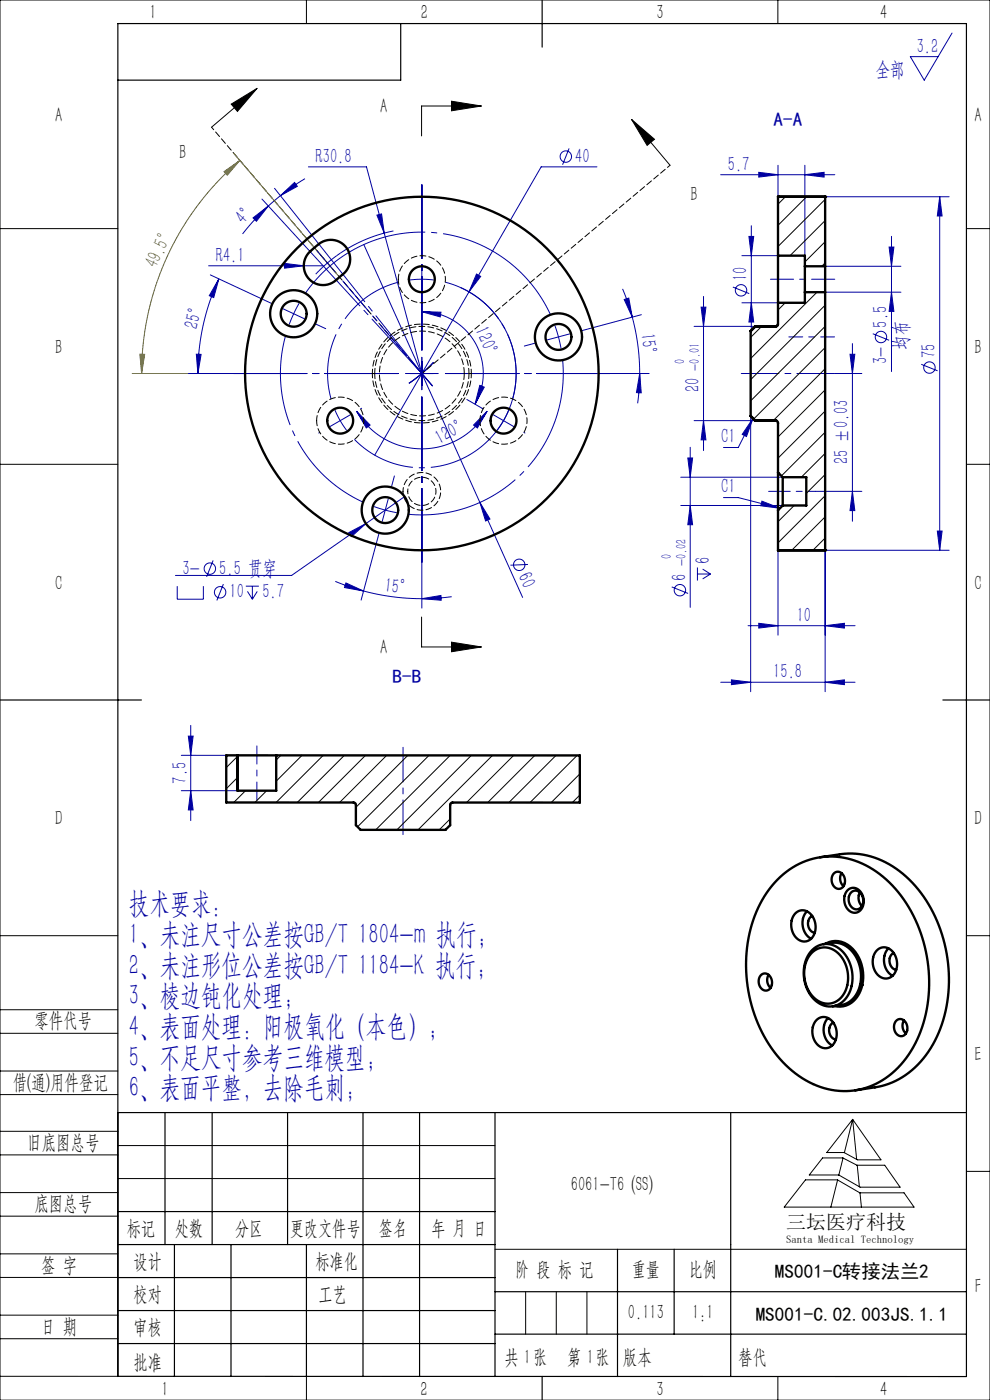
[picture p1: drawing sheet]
<svg xmlns="http://www.w3.org/2000/svg" width="210mm" height="297mm" viewBox="0 0 210 297" stroke-linecap="round" stroke-linejoin="round" font-family="sans-serif">
<g fill="none" stroke="#0000a0" stroke-width=".21">
<path d="M201.9 7l-5.9 10-2.9-5h5.9M58.2 40l9.4 11.8M64.7 37.9l-5.2 3.6M65.4 35.4h12.3l11.8 43.8M120.7 31.5l-1.4 3.5M126.6 35.4h-11.8l-15.3 26.5M152.9 37.1h24.2M161 36.6l4 .5-4 .5zM165 35.1v6.6M170.7 37.1l4.1-.5v1zM170.7 35.1v19.1M44.3 56.4h24.2"/>
<path d="M44.6 58.3l10.9 5.1M46.4 59.2l-1.1 3.9-.9-.4zM46.4 59.2a47.5 47.5 0 0 0-4.4 20M53.7 46.2l3.2-2.5-2.5 3.2zM55.6 42.2l10.2 11.2M56.9 43.7a48.2 48.2 0 0 0-5.4 5.9M59.5 41.5l3-2.8 .6 .8zM59.5 41.5l-2.6 2.2M60.4 55.9l4 .5-4 .5zM67.8 53.9l3.3 3.8M71.4 54.2l-3.8 3.3M77.2 51.9l33.7 74.8"/>
<path d="M80 45.6l.9-.2 .6 4.1zM83.4 49a30.8 30.8 0 0 0-11.2 4.7M87 59.4l2.5-.2 2.5 .2M89.5 56.7v5M101.1 58.1l.9 .5-2.5 3.3zM157.4 54.2h7.6M158.9 50.2h1l-.5 4zM159.4 47.9v22.7M175 41.7h26.3M175 56.5h16.1M188.6 52.4h1l-.5 4.1zM189.1 50.1v28.7"/>
<path d="M199.3 41.7v75M199.3 41.7l.5 4.1h-1zM40 79.2h9.5M41.6 75.1l1.1 .1-.7 4zM60 65.5l4.6 2.1M63.4 64.3l-2.1 4.6M87 79.2h5M87.9 77.3l3.2 3.8M89.4 66.1l4.1 .1-.1 1zM89.4 66.1a13.1 13.1 0 0 1 11.4 19.6M89.5 79.2l-2 1.6M89.5 76.7v5"/>
<path d="M91.3 77.5l-1.8 1.7M97.7 61a20 20 0 0 1 5.9 32.4M99.5 61.9l-20 34.7M129.5 79.2h8.2M132.1 61.3l1.1 2.9 .9 3.1M132.4 63.5l1-.3 .7 4.1zM134.1 67.3a46.2 46.2 0 0 1 1.6 11.9M135.7 79.2l.3 4.1h-1zM135.7 79.2l-.1 3.2-.3 3.2M136.1 66.8l-10.4 2.7M147.2 69.2h13M148.7 65.2h1l-.5 4z"/>
<path d="M149.2 62.9v32.7M155.5 60.9l3.4 1.4M157.4 64.2h7.6M159.4 64.2l.5 4.1h-1zM175 62h16.1M177 79.2h5.8M180.3 75.2h1l-.5 4zM180.8 72.9v37.7M185.1 70.8l3.5 1.4M189.1 62l.5 4.1h-1zM195.4 77.3l3.5 1.4M75.6 87.2l2.9 3-.8 .6z"/>
<path d="M75.6 87.2a16 16 0 0 0 27.7 0M99 84.7l3.3 1.9M101.8 81.8l.9 .3-1.9 3.6zM103.3 87.2l-2 3.6-.8-.6zM145.9 97.2h1l-.5 4zM146.4 94.9v34M147.2 89.2h13M149.2 89.2l.5 4.1h-1zM159.2 88.2v58.5M159.7 88.7l-1.4 3.9-.9-.4zM159.7 88.7l-3.1 6.2h-3.1M45.2 118.9l-1.4 3.5"/>
<path d="M74 113l3.6-1.9-3 2.7zM79.8 115.5l-3.2 11.8M85.8 105.4l-24 16.7h-24.6M89.5 119.2v9.8M101.8 106.6l2.1 3.5-.9 .4zM112 119.7l-3.7 .2M144.4 101.2h21.6M144.4 107.2h21.6M146.4 107.2l.5 4.1h-1zM153.5 105.6h3.1l8.8 2.2M161.6 106.3l3.8 1.5-4-.5zM165 100.2v34.5"/>
<path d="M173 104.2h9.8M180.8 104.2l.5 4.1h-1zM198.8 112.7h1l-.5 4zM201.3 116.7h-26.3v30M37.6 124.3v2.8h5.5v-2.8M47.4 123.9l-1.4 3.5M52.1 124.3h2.8M52.5 125.5l1 1.6M53.5 124.3v2.8M54.6 125.5l-1.1 1.6M71.1 123.3l6 2.1M73.4 123.7l3.7 1.7-4-.8z"/>
<path d="M77.1 125.4a47.8 47.8 0 0 0 12.4 1.6M89.5 127l4-.7 .1 1zM95.8 126.6l-6.3 .4M142.5 124.5l3.5 1.4M147.9 120.4v2.8M147.9 121.8h2.8M149 120.7l1.7 1.1M150.7 121.8l-1.7 1M158.7 132.7h22.7M161 132.2l4 .5-4 .5zM175 132.7l4.1-.5v1zM40 156.2h1l-.5 4z"/>
<path d="M40.5 153.9v20.2M152.9 144.7h28.5M155.2 144.2l4 .5-4 .5zM175 144.7l4.1-.5v1zM38.5 167.7h11.9M38.5 160.2h9.5M40.5 167.7l.5 4.1h-1.1z"/>
<circle cx="120" cy="33.2" r="1.21"/>
<circle cx="157.2" cy="61.6" r="1.21"/>
<circle cx="186.9" cy="71.5" r="1.21"/>
<circle cx="197.2" cy="78" r="1.21"/>
<circle cx="110.1" cy="119.8" r="1.21"/>
<circle cx="44.5" cy="120.6" r="1.21"/>
<circle cx="46.7" cy="125.6" r="1.21"/>
<circle cx="144.2" cy="125.2" r="1.21"/>
</g>
<g fill="none" stroke="#000" stroke-width=".21">
<path d="M0 0h210v297h-210zM65 0v5M165 0v5M54.5 18.7l-9.6 8.3M49 22.1l5.5-3.4-4.1 4.9zM95.8 21.5l6.3 1-6.3 1zM102.1 22.5h-12.7v6.3M134 25.3l8.1 9.8M134 25.3l4.8 4.2-1.5 1.4zM0 48.5h25M205 48.5h5M0 98.5h25"/>
<path d="M205 98.5h5M89.4 130.9v6.3h12.7M95.8 136.2l6.3 1-6.3 1.1zM0 198.5h25M205 198.5h5M0 214.2h25M0 219.2h25M0 232.2h25M0 227.2h25M0 240h25M25 236v56h-25M180.9 237.5l6 8.6h-5l-2.9-1.6h-3.6z"/>
<path d="M180.9 237.5l-1.8 7M180.9 237.5l.8 8.5M0 245h25M0 258h25M0 253h25M25 243h80M25 250h80M170.9 250.3h6.7l4.8 2.8h9.4l2.1 3h-27.5zM174.5 245.6h4.3l3 1.6h5.9l3.2 4.7h-8.5l-4.5-2.6h-6.2zM177.7 250.3l-1.5 5.8M178.8 245.7l-.9 3.6M181.8 247.2l.5 4.6"/>
<path d="M182.4 253.1l.3 3M205 248.5h5M0 271h25M0 266h25M0 279h25M105 265h100M111.5 274v9M118 274v9M124.5 274v9M0 284h25M65 292v5M153.7 292h.1"/>
<path d="M165 292v5"/>
</g>
<path d="M47.5 36.4l3.4-2.4-2.7 3.2zM49.6 32.5l22.1 25.9M50.9 34a59.4 59.4 0 0 0-20.9 45.2M28 79.2h21.5M29.7 75.1l1 .1-.7 4z" fill="none" stroke="#808000" stroke-width=".21"/>
<g fill="none" stroke="#0000a0" stroke-width=".21" stroke-dasharray="30.5 1.3 1.3 1.3" stroke-linecap="butt">
<path d="M67.6 57.5l-.6 .7M71.4 54.2l.8-.5M89.5 79.2l1.8-1.7M89.5 79.2l-2 1.6M91.3 77.5l.7-.6M118.5 71.5l-.8-2.4M118.5 71.5l.5 2.4M72.2 89.2l1.3 2.1M72.2 89.2l-1.1-2.2M87.5 80.8l-.8 .5M106.8 89.2l1.1-2.2M106.8 89.2l-1.4 2.1"/>
<path d="M81.7 108.2l2.5 .6M81.7 108.2l-2.4-.7"/>
</g>
<path d="M60.6 71.2a30 30 0 0 0 16.4 35.3" fill="none" stroke="#0000a0" stroke-width=".21" stroke-dasharray="30.5 1.3 1.3 1.3" stroke-dashoffset="11.2" stroke-linecap="butt"/>
<path d="M116.8 66.8a30 30 0 0 0-52-4.6" fill="none" stroke="#0000a0" stroke-width=".21" stroke-dasharray="30.5 1.3 1.3 1.3" stroke-dashoffset=".7" stroke-linecap="butt"/>
<path d="M86.6 109.1a30 30 0 0 0 32.7-32.7" fill="none" stroke="#0000a0" stroke-width=".21" stroke-dasharray="30.5 1.3 1.3 1.3" stroke-dashoffset="6" stroke-linecap="butt"/>
<path d="M84.5 59.9a20 20 0 0 0-14.3 24.7M75.2 93.2a20 20 0 0 0 28.6 0M108.7 84.6a20 20 0 0 0-14.3-24.7" fill="none" stroke="#0000a0" stroke-width=".21" stroke-dasharray="30.5 1.3 1.3 1.3" stroke-dashoffset="16.4" stroke-linecap="butt"/>
<path d="M89.5 79.2l-44.6-52.2M89.5 79.2l52.6-44.1" fill="none" stroke="#000" stroke-width=".21" stroke-dasharray="1.3 .6" stroke-dashoffset=".6"/>
<path d="M167.3 71.5h9.7" fill="none" stroke="#0000a0" stroke-width=".21" stroke-dasharray="30.5 1.3 1.3 1.3" stroke-dashoffset="27.5"/>
<path d="M177 79.2h-19.8" fill="none" stroke="#0000a0" stroke-width=".21" stroke-dasharray="30.5 1.3 1.3 1.3" stroke-dashoffset="22.5"/>
<g fill="none" stroke="#0000a0" stroke-width=".21" stroke-dasharray="30.5 1.3 1.3 1.3">
<path d="M67.8 53.9l-.6-.7M89.5 54.2v-.2M57.8 64.4l-2.3-1M66.8 68.7l2.3 1M87 79.2h-1M87.9 77.3l-.7-.7M89.5 79.2l1.6 1.9M89.5 79.2l-1.6-1.9M89.5 79.2v-2.5M89.5 79.2h-2.5M89.5 79.2v2.5M89.5 79.2h2.5"/>
<path d="M89.5 76.7v-.9M89.5 64.2v.3M92 79.2h.9M113.6 72.8l-2.4 .6M118.5 71.5l2.4-.7M118.5 71.5l-2.5 .6M123.3 70.2l2.4-.7M67.8 91.7l-.2 .2M72.2 89.2l-2.2 1.3M72.2 89.2l2.1-1.2M76.5 86.7l.2-.1M89.5 81.7v1"/>
<path d="M91.1 81.1l.6 .8M102.5 86.7l-.2-.1M106.8 89.2l2.2 1.3M106.8 89.2l-2.2-1.2M111.1 91.7l.3 .2M80.4 113l-.6 2.5M81.7 108.2l-.6 2.4M81.7 108.2l.7-2.4M83 103.4l.7-2.4M163 104.2h3"/>
</g>
<path d="M173 104.2h-7" fill="none" stroke="#0000a0" stroke-width=".21" stroke-dasharray="30.5 1.3 1.3 1.3" stroke-dashoffset="28.9"/>
<path d="M163.4 59.2h13.7" fill="none" stroke="#0000a0" stroke-width=".21" stroke-dasharray="30.5 1.3 1.3 1.3" stroke-dashoffset="25.6"/>
<path d="M85.5 177v-18.5" fill="none" stroke="#0000a0" stroke-width=".21" stroke-dasharray="30.5 1.3 1.3 1.3" stroke-dashoffset="23.1"/>
<path d="M54.5 169.7v-11.5" fill="none" stroke="#0000a0" stroke-width=".21" stroke-dasharray="30.5 1.3 1.3 1.3" stroke-dashoffset="26.6"/>
<g fill="none" stroke="#000" stroke-width=".25">
<path d="M85 5v12h-60M115 0v10M0 148.5h30M200 148.5h10M25 236h180M35 236v28M45 236v28M61 236v28M77 236v56M89 236v56M105 236v56M155 236v56"/>
<path d="M25 257h80M25 264h80M25 271h80M25 278h80M37 264v28M49 264v28M65 264v28M105 274h100M131 265v27M143 265v18M25 292h180v-287h-180v287M25 285h80"/>
<path d="M105 283h100M115 292v5"/>
</g>
<path d="M67.6 51.8l21.9 27.4M89.5 79.2l-23.7-25.8" fill="none" stroke="#0000a0" stroke-width=".21" stroke-dasharray="30.5 1.3 1.3 1.3" stroke-dashoffset="14.8"/>
<path d="M84.5 79.2h-35M89.5 74.2v-35M94.5 79.2h35M89.5 84.2v35" fill="none" stroke="#0000a0" stroke-width=".21" stroke-dasharray="30.5 1.3 1.3 1.3" stroke-dashoffset="14.9"/>
<path d="M72.7 59.6l13.5 15.8" fill="none" stroke="#0000a0" stroke-width=".21" stroke-dasharray="30.5 1.3 1.3 1.3" stroke-dashoffset="22"/>
<g fill="#000">
<path d="M49 22.1l5.5-3.4-4.1 4.9zM134 25.3l4.8 4.2-1.5 1.4z"/>
<path d="M95.8 21.5l6.3 1-6.3 1zM95.8 136.2l6.3 1-6.3 1.1z"/>
</g>
<g fill="#0000a0">
<path d="M159.7 88.7l-1.4 3.9-.9-.4zM161.6 106.3l3.8 1.5-4-.5z"/>
<path d="M101.8 81.8l.9 .3-1.9 3.6zM89.4 66.1l4.1 .1-.1 1z"/>
<path d="M59.5 41.5l3-2.8 .6 .8zM53.7 46.2l3.2-2.5-2.5 3.2z"/>
</g>
<path d="M47.5 36.4l3.4-2.4-2.7 3.2zM29.7 75.1l1 .1-.7 4z" fill="#808000"/>
<g fill="#0000a0">
<path d="M60.4 55.9l4 .5-4 .5z"/>
<path d="M101.8 106.6l2.1 3.5-.9 .4z"/>
<path d="M135.7 79.2l.3 4.1h-1zM132.4 63.5l1-.3 .7 4.1z"/>
<path d="M74 113l.6 .8 3-2.7zM80 45.6l1.5 3.9-.6-4.1zM101.1 58.1l-1.6 3.8 2.5-3.3z"/>
<path d="M161 132.2l4 .5-4 .5zM175 132.7l4.1-.5v1zM155.2 144.2l4 .5-4 .5zM175 144.7l4.1-.5v1z"/>
<path d="M161 36.6l4 .5-4 .5zM170.7 37.1l4.1-.5v1z"/>
<path d="M75.6 87.2l2.9 3-.8 .6zM103.3 87.2l-2 3.6-.8-.6z"/>
<path d="M46.4 59.2l-1.1 3.9-.9-.4zM41.6 75.1l1.1 .1-.7 4z"/>
<path d="M40 156.2h1l-.5 4zM40.5 167.7l.5 4.1h-1.1z"/>
<path d="M148.7 65.2h1l-.5 4zM149.2 89.2l.5 4.1h-1z"/>
<path d="M180.3 75.2h1l-.5 4zM180.8 104.2l.5 4.1h-1zM199.3 41.7l.5 4.1h-1zM198.8 112.7h1l-.5 4zM188.6 52.4h1l-.5 4.1zM189.1 62l.5 4.1h-1zM158.9 50.2h1l-.5 4zM159.4 64.2l.5 4.1h-1z"/>
<path d="M145.9 97.2h1l-.5 4zM146.4 107.2l.5 4.1h-1z"/>
<path d="M73.4 123.7l3.7 1.7-4-.8zM89.5 127l4-.7 .1 1z"/>
</g>
<g fill="none" stroke="#000" stroke-width=".5">
<path d="M65.8 53.4l.9-.9a4.3 4.3 0 0 1 7.3 1 4.5 4.5 0 0 1-2.2 5.4 4.1 4.1 0 0 1-6 .5 4.1 4.1 0 0 1 0-6zM165 41.7h.1M165 54.2v10M165 41.7h10M165 41.7v12.5M165 54.2h5.7v2.3M170.7 56.5v5.5M170.7 56.5h4.3M175 41.7h.1M175 56.5v5.5M175 41.7v14.8M160.2 69.2h.1"/>
<path d="M160.2 69.2h4.3M160.2 69.2l-1 1v18l1 1M164.5 69.2h.1M165 68.9l-.2 .2M165 64.2v4.5l-.2 .4-.3 .1M170.7 62v2.2h-5.7M170.7 62h4.3M175 62v54.7M160.2 89.2h.1M160.2 89.2h4.3M164.5 89.2l.4 .2 .1 .3v10.5M164.5 89.2h.1"/>
<path d="M165 100.2v8M165 116.7h.1M165 116.7h10M165 108.2v8.5M165 100.2l1 1M166 101.2v6M166 107.2l-1 1M166 101.2h5v6h-5M175 116.7h.1M50.4 160.2h-2.4v10l27.1 .1 .3 .1 .1 .3v4.3l1 1 18 .1 1-1v-4.3l.1-.4 .3-.1h27.1v-10l-64.4-.1M50.4 160.2h.1M50.4 160.2v7.5h8.2v-7.5"/>
<path d="M50.4 160.2h8.2M50.4 160.2v7.5M164.9 186.7a15.8 15.8 0 0 1 21.7-1.3 29.3 29.3 0 0 1 10.5 23.7 24.8 24.8 0 0 1-7.9 18.6 15.8 15.8 0 0 1-20.5 0 29.3 29.3 0 0 1-10.4-23.6 25.6 25.6 0 0 1 6.6-17.4zM168.7 193.8a2.43 2.43 0 0 1 4 1.3 3.3 3.3 0 0 1-1.7 4.6 3.3 3.3 0 0 1-3.1-4l.2-1.1zM171.2 193.3a3.9 3.9 0 0 0 .9 5.8M172.3 194.3a1.98 1.98 0 0 0-.9 2 1.98 1.98 0 0 0 1.4 1.6M173.9 181.9l4.2-.7a17.9 17.9 0 0 1 16.1 6.7 30.6 30.6 0 0 1 3.7 33.7 17.4 17.4 0 0 1-12.3 9.1l-4.2 .6M176.8 185.3a1.44 1.44 0 0 1 1.6-.2 1.44 1.44 0 0 1 .8 1.4 1.41 1.41 0 0 1-.4 1.7 1.41 1.41 0 0 1-1.7 0 2.18 2.18 0 0 1-.3-2.9zM178.5 185.2a2.21 2.21 0 0 0 .4 2.8M179.9 188.8a1.99 1.99 0 0 1 3.1 1.3 2.52 2.52 0 0 1-1.7 3.5 2.91 2.91 0 0 1-1.6-4.6zM180.5 189.3a1.56 1.56 0 0 1 1.7-.1 1.56 1.56 0 0 1 .9 1.4 1.6 1.6 0 0 1-.4 1.8 1.6 1.6 0 0 1-1.7 .3 2.34 2.34 0 0 1-.5-3.4zM182.4 189.3a2.43 2.43 0 0 0 .4 2.9"/>
<path d="M161.4 206.9a1.44 1.44 0 0 1 1.6-.2 1.44 1.44 0 0 1 .7 1.4 1.41 1.41 0 0 1-.4 1.7 1.41 1.41 0 0 1-1.7 0 2.18 2.18 0 0 1-.2-2.9zM163 206.8a2.21 2.21 0 0 0 .5 2.8M172.2 201.6a4.4 4.4 0 0 1 6.9 .6 7.8 7.8 0 0 1-.3 10.2 4.5 4.5 0 0 1-6.8-1.2 7.9 7.9 0 0 1 .2-9.6zM172.2 202.1a4.1 4.1 0 0 1 6.5 1.1 6.9 6.9 0 0 1-.7 8.9 4.1 4.1 0 0 1-6.2-1.4 7.1 7.1 0 0 1 .4-8.6zM173.2 216.4a2.35 2.35 0 0 1 3.9 1 3.5 3.5 0 0 1-1.4 4.9 3 3 0 0 1-3.4-3.3 3.5 3.5 0 0 1 .9-2.6zM174.7 200.3l1.8-.3a5.7 5.7 0 0 1 5.8 4.7 8.5 8.5 0 0 1 .2 4.2M175.1 200.2a4.9 4.9 0 0 1 6.8 2.4 8.9 8.9 0 0 1 1 6.4M175.7 216a3.9 3.9 0 0 0 .8 5.8M176.8 217a1.98 1.98 0 0 0-.9 1.9 1.98 1.98 0 0 0 1.4 1.6M182.5 208.9l.4 .1M182.5 208.9a5.2 5.2 0 0 1-4 4.3l-1.8 .3M182.9 209a5.1 5.1 0 0 1-5.8 4.4"/>
<path d="M186 201.6a2.35 2.35 0 0 1 3.9 1.1 3.5 3.5 0 0 1-1.4 4.8 3 3 0 0 1-3.4-3.2 3.5 3.5 0 0 1 .9-2.7zM188.5 201.2a3.9 3.9 0 0 0 .8 5.8M189.6 202.2a1.98 1.98 0 0 0-.9 1.9 1.98 1.98 0 0 0 1.4 1.6M190.1 216.6a1.44 1.44 0 0 1 1.6-.2 1.44 1.44 0 0 1 .8 1.4 1.41 1.41 0 0 1-.5 1.6 1.41 1.41 0 0 1-1.7 .1 2.18 2.18 0 0 1-.2-2.9zM191.8 216.5a2.21 2.21 0 0 0 .4 2.7"/>
<circle cx="89.5" cy="59.2" r="2.75"/>
<circle cx="62.3" cy="66.6" r="5"/>
<circle cx="62.3" cy="66.6" r="2.75"/>
<circle cx="89.5" cy="79.2" r="37.5"/>
<circle cx="118.5" cy="71.5" r="5"/>
<circle cx="118.5" cy="71.5" r="2.75"/>
<circle cx="72.2" cy="89.2" r="2.75"/>
<circle cx="106.8" cy="89.2" r="2.75"/>
<circle cx="81.7" cy="108.2" r="5"/>
<circle cx="81.7" cy="108.2" r="2.75"/>
</g>
<path d="M86.5 104.2a3 3 0 0 0 4.4 2.7 3 3 0 0 0 .3-5.1 3 3 0 0 0-4.7 2v.4" fill="none" stroke="#000" stroke-width=".21" stroke-dasharray="1.3 .6" stroke-dashoffset=".7"/>
<path d="M84.5 59.2a5 5 0 0 1 7.3-4.4 5 5 0 0 1 .5 8.6 5 5 0 0 1-7.8-3.6v-.6M79.5 79.2a10 10 0 0 1 10-10 10 10 0 0 1 10 10M99.5 79.2a10 10 0 0 1-10 10 10 10 0 0 1-10-10M67.2 89.2a5 5 0 0 1 7.3-4.4 5 5 0 0 1 .5 8.6 5 5 0 0 1-7.8-3.6v-.6M101.8 89.2a5 5 0 0 1 7.3-4.4 5 5 0 0 1 .5 8.6 5 5 0 0 1-7.8-3.6v-.6" fill="none" stroke="#000" stroke-width=".21" stroke-dasharray="1.3 .6" stroke-dashoffset=".2"/>
<path d="M85.5 104.2a4 4 0 0 1 5.8-3.5 4 4 0 0 1 .5 6.8 4 4 0 0 1-6.3-2.8v-.5" fill="none" stroke="#000" stroke-width=".21" stroke-dasharray="1.3 .6" stroke-dashoffset=".5"/>
<path d="M79 79.2h.5M98.5 79.2a9 9 0 0 1-13.3 8 9 9 0 0 1-.7-15.5 9 9 0 0 1 14 6.8v.7M99.5 79.2h.5" fill="none" stroke="#000" stroke-width=".21" stroke-dasharray="1.3 .6"/>
<path d="M79 79.2a10.5 10.5 0 0 1 10.5-10.5 10.5 10.5 0 0 1 10.5 10.5M100 79.2a10.5 10.5 0 0 1-10.5 10.5 10.5 10.5 0 0 1-10.5-10.5" fill="none" stroke="#000" stroke-width=".21" stroke-dasharray="1.3 .6" stroke-dashoffset=".3"/>
<g fill="none" stroke="#000" stroke-width=".21">
<path d="M166.6 41.7l-1.6 1.6M171.1 41.7l-6.1 6.1M175 55.8l-.7 .7M175 42.3l-10 10M175 46.8l-7.4 7.4M175 51.3l-4.3 4.3M161.6 69.2l-2.4 2.4M166.6 64.2l-1.6 1.6M173.3 62l-14.1 14.1M175 64.7l-15.8 15.8M175 69.2l-15.8 15.8M175 73.7l-15.1 15.2"/>
<path d="M175 78.2l-11 11M175 82.7l-10 10M175 87.2l-10 10M175 91.7l-9.2 9.3M175 96.2l-5 5M168.5 107.2l-3.5 3.5M175 100.7l-4 4M175 105.2l-10 10M175 109.6l-7.1 7.1M175 114.1l-2.6 2.6M50.4 164.9l-2.4 2.4M50.4 160.4l-2.4 2.4"/>
<path d="M52.1 167.7l-2.5 2.5M56.6 167.7l-2.5 2.5M59.6 160.2l-1 1M64.1 160.2l-5.5 5.5M68.6 160.2l-10 10M73 160.2l-10 10M77.5 160.2l-10 10M82 160.2l-10 10M86.5 160.3l-11 11M91 160.3l-15.2 15.1M95.5 160.3l-15.8 15.7M95.5 173.7l-2.3 2.4"/>
<path d="M100 160.3l-15.8 15.7M104.5 160.3l-15.8 15.8M109 160.3l-10 10M113.4 160.3l-10 10M117.9 160.3l-10 10M122.4 160.3l-10 10M123 168.7l-1.6 1.6M123 164.2l-6.1 6.1"/>
</g>
<g font-size="6.3" fill="#0000a0">
<text x="27.3" y="193.8">技术要求：</text>
<text x="27.3" y="200.3">1、未注尺寸公差按GB/T 1804-m 执行；</text>
<text x="27.3" y="206.8">2、未注形位公差按GB/T 1184-K 执行；</text>
<text x="27.3" y="213.3">3、棱边钝化处理；</text>
<text x="27.3" y="219.8">4、表面处理：阳极氧化（本色）；</text>
<text x="27.3" y="226.3">5、不足尺寸参考三维模型；</text>
<text x="27.3" y="232.8">6、表面平整，去除毛刺;</text>
</g>
<g font-size="4.4" fill="#010000">
<text x="31.7" y="4.1">1</text>
<text x="89.2" y="4.1">2</text>
<text x="139.2" y="4.1">3</text>
<text x="186.7" y="4.1">4</text>
<text x="156.6" y="289.5">替代</text>
</g>
<g font-size="4.4" fill="#0000a0">
<text x="194.5" y="11.1">3.2</text>
<text x="185.8" y="16.1">全部</text>
<text x="67" y="34.5">R30.8</text>
<text x="122" y="34.5">40</text>
<text x="154.4" y="36.2">5.7</text>
<text x="51.7" y="47.8" transform="rotate(-48 51.7 47.8)">4°</text>
<text x="45.8" y="55.5">R4.1</text>
<text x="158.5" y="59.6" transform="rotate(-90 158.5 59.6)">10</text>
<text x="41.9" y="70" transform="rotate(-75 41.9 70)">25°</text>
<text x="100.7" y="70.1" transform="rotate(66 100.7 70.1)">120°</text>
<text x="135.9" y="70.8" transform="rotate(83 135.9 70.8)">15°</text>
<text x="188.2" y="69.5" transform="rotate(-90 188.2 69.5)">5.5</text>
<text x="188.2" y="77.3" transform="rotate(-90 188.2 77.3)">3-</text>
<text x="192.5" y="74.2" transform="rotate(-90 192.5 74.2)">均布</text>
<text x="198.5" y="76" transform="rotate(-90 198.5 76)">75</text>
<text x="148.4" y="83.2" transform="rotate(-90 148.4 83.2)">20</text>
<text x="93.3" y="94.4" transform="rotate(-28 93.3 94.4)">120°</text>
<text x="153" y="94">C1</text>
<text x="179.9" y="98.5" transform="rotate(-90 179.9 98.5)">25 ±0.03</text>
<text x="153" y="104.7">C1</text>
<text x="150.5" y="119.6" transform="rotate(-90 150.5 119.6)">6</text>
<text x="38.7" y="121.9">3-</text>
<text x="46.5" y="121.9">5.5 贯穿</text>
<text x="81.5" y="125.5" transform="rotate(6 81.5 125.5)">15°</text>
<text x="109.8" y="122.2" transform="rotate(66 109.8 122.2)">60</text>
<text x="145.5" y="123.2" transform="rotate(-90 145.5 123.2)">6</text>
<text x="48.7" y="127">10</text>
<text x="55.7" y="127">5.7</text>
<text x="169" y="131.9">10</text>
<text x="164" y="143.9">15.8</text>
<text x="39.6" y="166.2" transform="rotate(-90 39.6 166.2)">7.5</text>
</g>
<g font-size="4.4">
<text x="80.7" y="23.9">A</text>
<text x="11.7" y="25.9">A</text>
<text x="206.7" y="25.9">A</text>
<text x="38" y="33.6">B</text>
<text x="146.5" y="42.6">B</text>
<text x="11.7" y="75.1">B</text>
<text x="206.7" y="75.1">B</text>
<text x="11.7" y="125.1">C</text>
<text x="206.7" y="125.1">C</text>
<text x="80.7" y="138.7">A</text>
<text x="11.7" y="175.1">D</text>
<text x="206.7" y="175.1">D</text>
<text x="7.3" y="217.9">零件代号</text>
<text x="206.7" y="225.1">E</text>
<text x="2.7" y="231">借(通)用件登记</text>
<text x="5.8" y="243.7">旧底图总号</text>
<text x="7.3" y="256.8">底图总号</text>
<text x="121.1" y="252.6">6061-T6 (SS)</text>
<text x="26.9" y="261.9">标记</text>
<text x="37.1" y="261.9">处数</text>
<text x="49.9" y="261.9">分区</text>
<text x="61.5" y="261.9">更改文件号</text>
<text x="80.4" y="261.9">签名</text>
<text x="91.5" y="261.9">年 月 日</text>
<text x="8.7" y="269.8">签 字</text>
<text x="28.3" y="268.9">设计</text>
<text x="66.9" y="268.9">标准化</text>
<text x="109.3" y="270.8">阶 段 标 记</text>
<text x="134" y="270.8">重量</text>
<text x="146.1" y="270.8">比例</text>
<text x="206.8" y="274.4">F</text>
<text x="28.3" y="276">校对</text>
<text x="67.6" y="276">工艺</text>
<text x="133.2" y="279.8">0.113</text>
<text x="146.8" y="279.8">1:1</text>
<text x="8.7" y="282.9">日 期</text>
<text x="28.3" y="283">审核</text>
<text x="28.3" y="290.4">批准</text>
<text x="107" y="289.5">共 张</text>
<text x="111.1" y="289.5">1</text>
<text x="120.3" y="289.5">第 张</text>
<text x="124.5" y="289.5">1</text>
<text x="132.1" y="289.5">版本</text>
<text x="34.2" y="296.1">1</text>
<text x="89.2" y="296.2">2</text>
<text x="139.2" y="296.2">3</text>
<text x="186.7" y="296.2">4</text>
</g>
<text font-size="4.4" fill="#808000" x="33.2" y="57.1" transform="rotate(-64 33.2 57.1)">49.5°</text>
<text font-size="4.2" x="166.8" y="260.7">三坛医疗科技</text>
<g font-size="4.1" fill="#0000a0">
<text x="164.1" y="26.8">A-A</text>
<text x="83.3" y="144.9">B-B</text>
</g>
<g font-size="4.1">
<text x="164.4" y="271.1">MS001-C转接法兰2</text>
<text x="160.3" y="280.2">MS001-C.02.003JS.1.1</text>
</g>
<g font-size="3.1" fill="#0000a0">
<text x="145.3" y="77.1" transform="rotate(-90 145.3 77.1)">0</text>
<text x="148.3" y="78.6" transform="rotate(-90 148.3 78.6)">-0.01</text>
<text x="142.5" y="118.6" transform="rotate(-90 142.5 118.6)">0</text>
<text x="145.5" y="120.1" transform="rotate(-90 145.5 120.1)">-0.02</text>
</g>
<text font-size="2.3" x="166.8" y="263.6">Santa Medical Technology</text>
</svg>
